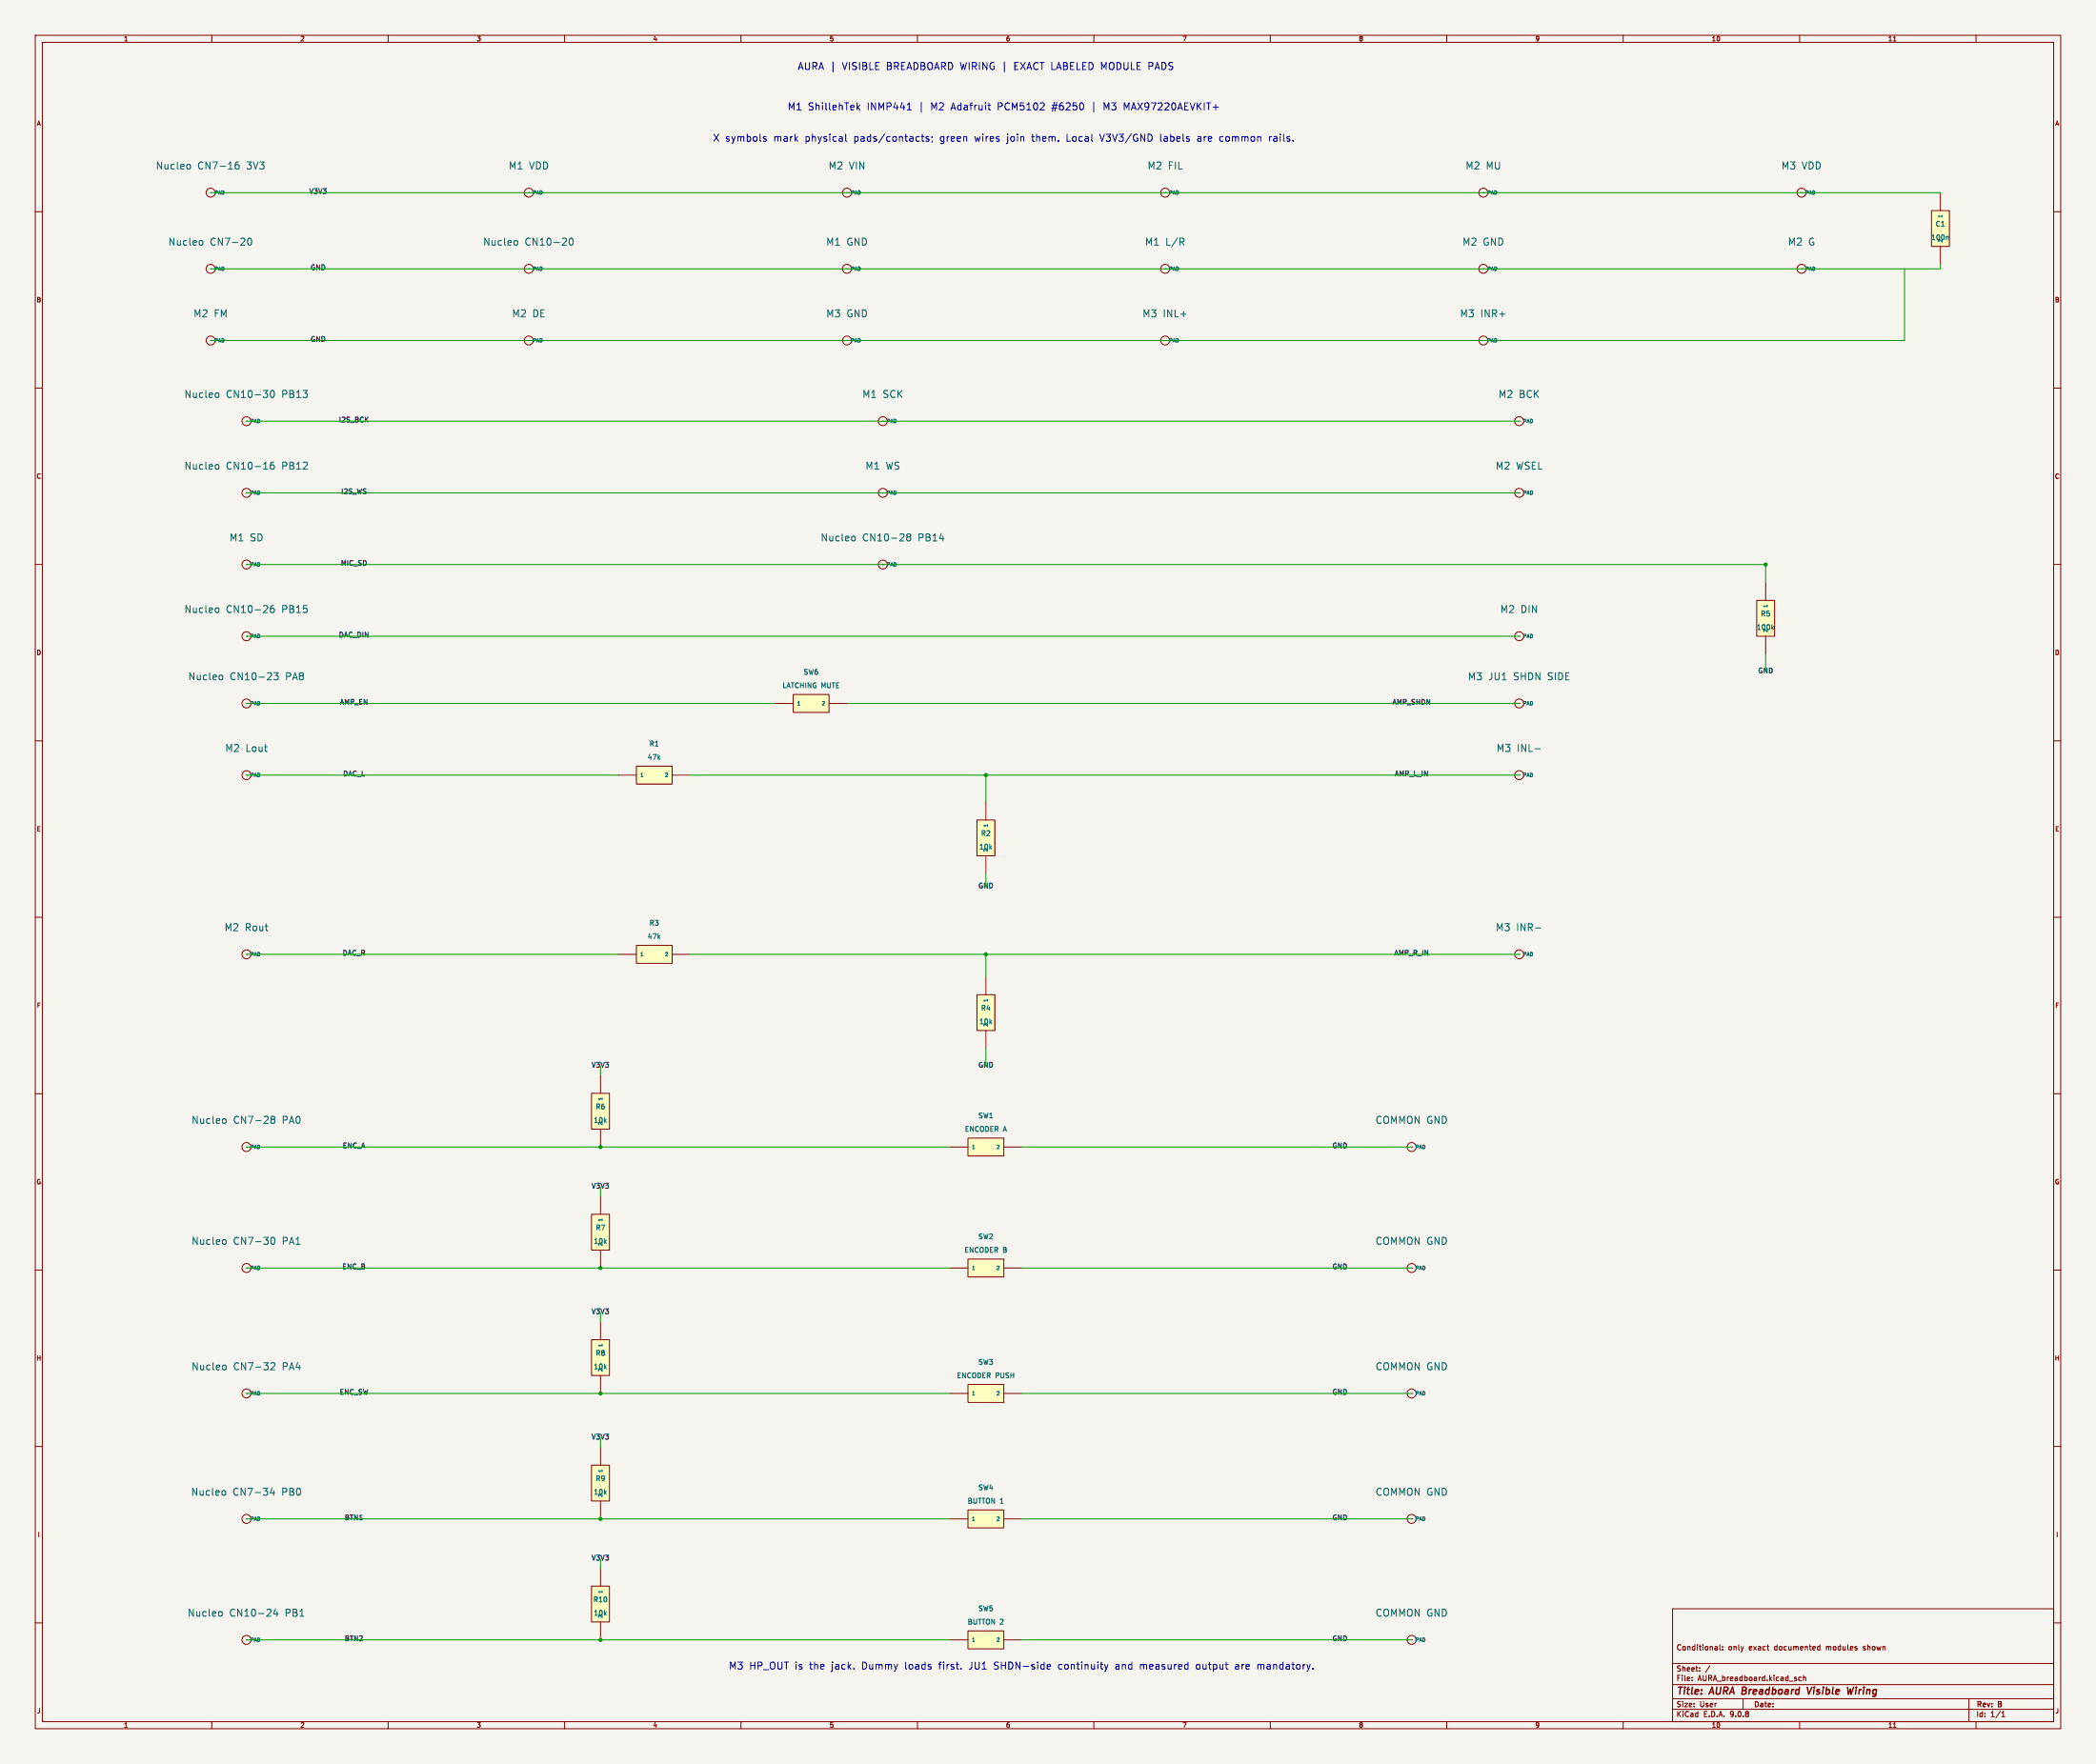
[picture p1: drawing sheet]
<svg xmlns="http://www.w3.org/2000/svg" width="594mm" height="500mm" viewBox="0 0 594 500" stroke-linecap="round" stroke-linejoin="round" font-family="sans-serif">
<path d="M0 0h594v500h-594z" fill="#f5f4ef" stroke="#f5f4ef" stroke-width=".27"/>
<g fill="none" stroke="#840000" stroke-width=".27">
<path d="M10 10h574v480h-574zM12 12h570v476h-570zM60 10v2M110 10v2M160 10v2M210 10v2M260 10v2M310 10v2M360 10v2M410 10v2M460 10v2M510 10v2"/>
<path d="M536.6 11.6h.7M560 10v2M10 60h2M330.2 54.6h.1M582 60h2M10 110h2M582 110h2M10 160h2M582 160h2M10 210h2M582 210h2M10 260h2"/>
<path d="M582 260h2M10 310h2M582 310h2M10 360h2M582 360h2M10 410h2M582 410h2M10 460h2M474 456h108v32h-108zM582 460h2M474 477.5h108M474 471.5h108"/>
<path d="M479.5 476.2v.2M479.5 475.5v.1M481.7 473.5v.2M481.7 472.8v.1M484.6 472.1l-1.3 1.9M486.5 466.7l.2 .2v.8M486.7 467.6l-.2 .1M486.7 467l-.2 .1M487.4 466.2v1.3l.2 .2M488.2 467.5v.2M488.2 466.8v.1M510.5 475.5l-.5-.1-.3 .3 .2 .6h.6"/>
<path d="M511.1 475.5h.6v.9M511.1 474.9v1.5M515 467.4l.3 .3 .4-.1M515.7 466.2v1.5M515.7 466.8l-.4-.1-.3 .3M60 488v2M110 488v2M160 488v2M210 488v2M260 488v2M310 488v2M360 488v2"/>
<path d="M410 488v2M460 488v2M474 484.5h108M474 481.5h108M494 481.5v3M510 488v2M536.6 489.6h.7M558 481.5v6.5M560 488v2M567.3 486.6h.9M567.3 485.5l.4-.4v1.5"/>
<circle cx="330.2" cy="54.6" r="1.27"/>
</g>
<path d="M512.2 478.2l.4 2 .9-2M525.3 478.2l-.7 2-.2-1.4-.6 1.4" fill="none" stroke="#840000" stroke-width=".4"/>
<path d="M276.9 281.9h5v10.2h-5z" fill="#ffffc2"/>
<g fill="none" stroke="#840000" stroke-width=".27">
<path d="M250.2 119.4h.1M430.5 219.7h.1M279.4 276.9v5M430.5 270.5h.1M276.9 281.9h5v10.2h-5zM279.4 292.1v5.1"/>
<circle cx="250.2" cy="119.4" r="1.27"/>
<circle cx="430.5" cy="219.7" r="1.27"/>
<circle cx="430.5" cy="270.5" r="1.27"/>
</g>
<path d="M435 212.2h1.5M435.1 263h1.6" fill="none" stroke="#006464" stroke-width=".27"/>
<path d="M180.3 217.2h10.2v5h-10.2z" fill="#ffffc2"/>
<path d="M175.3 219.7h5M180.3 217.2h10.2v5h-10.2zM190.5 219.7h5.1" fill="none" stroke="#840000" stroke-width=".27"/>
<path d="M224.8 196.8h10.1v5.1h-10.1z" fill="#ffffc2"/>
<g fill="none" stroke="#840000" stroke-width=".27">
<path d="M149.9 54.6h.1M149.9 76.2h.1M149.9 96.5h.1M219.7 199.4h5.1M224.8 196.8h10.1v5.1h-10.1zM234.9 199.4h5.1M400 325.1h.1"/>
<circle cx="149.9" cy="54.6" r="1.27"/>
<circle cx="149.9" cy="76.2" r="1.27"/>
<circle cx="149.9" cy="96.5" r="1.27"/>
<circle cx="400.1" cy="325.1" r="1.27"/>
</g>
<path d="M146.3 68.2l.4 .3v.6l-.4 .4M161.6 67.6l.2-.1a1.07 1.07 0 0 1 .7 1 1.07 1.07 0 0 1-.7 1 1.33 1.33 0 0 1-.2-1.9z" fill="none" stroke="#006464" stroke-width=".27"/>
<path d="M547.4 59.7h5v10.1h-5z" fill="#ffffc2"/>
<g fill="none" stroke="#840000" stroke-width=".27">
<path d="M510.5 54.6h.1M547.4 59.7h5v10.1h-5zM549.9 54.6v5.1M510.5 76.2h.1M549.9 69.8v5.1M59.7 96.5h.1M420.4 96.5h.1"/>
<circle cx="510.5" cy="54.6" r="1.27"/>
<circle cx="510.5" cy="76.2" r="1.27"/>
<circle cx="59.7" cy="96.5" r="1.27"/>
<circle cx="420.4" cy="96.5" r="1.27"/>
</g>
<path d="M552 67l.2 .2v.7" fill="none" stroke="#006464" stroke-width=".27"/>
<path d="M276.9 232.4h5v10.2h-5z" fill="#ffffc2"/>
<g fill="none" stroke="#840000" stroke-width=".27">
<path d="M59.7 54.6h.1M240 54.6h.1M420.4 54.6h.1M59.7 76.2h.1M240 76.2h.1M330.2 76.2h.1M420.4 76.2h.1M240 96.5h.1M330.2 96.5h.1M69.8 119.4h.1M430.5 119.4h.1M430.5 139.7h.1"/>
<path d="M250.2 160h.1M430.5 199.4h.1M430.5 180.3h.1M276.9 232.4h5v10.2h-5zM279.4 227.3v5.1M279.4 242.6v5M400 395h.1M69.8 430.5h.1M400 430.5h.1M69.8 464.8h.1M400 464.8h.1"/>
<circle cx="59.7" cy="54.6" r="1.27"/>
<circle cx="240" cy="54.6" r="1.27"/>
<circle cx="420.4" cy="54.6" r="1.27"/>
<circle cx="59.7" cy="76.2" r="1.27"/>
<circle cx="240" cy="76.2" r="1.27"/>
<circle cx="330.2" cy="76.2" r="1.27"/>
<circle cx="420.4" cy="76.2" r="1.27"/>
<circle cx="240" cy="96.5" r="1.27"/>
<circle cx="330.2" cy="96.5" r="1.27"/>
<circle cx="69.9" cy="119.4" r="1.27"/>
<circle cx="430.5" cy="119.4" r="1.27"/>
<circle cx="430.5" cy="139.7" r="1.27"/>
<circle cx="250.2" cy="160" r="1.27"/>
<circle cx="430.5" cy="199.4" r="1.27"/>
<circle cx="430.5" cy="180.3" r="1.27"/>
<circle cx="400.1" cy="395" r="1.27"/>
<circle cx="69.8" cy="430.5" r="1.27"/>
<circle cx="400.1" cy="430.5" r="1.27"/>
<circle cx="69.8" cy="464.8" r="1.27"/>
<circle cx="400.1" cy="464.8" r="1.27"/>
</g>
<g fill="none" stroke="#006464" stroke-width=".27">
<path d="M53.6 46.6l.4 .4v.5l-.4 .4M67.6 45.9l-.6 .1a1.35 1.35 0 0 0 0 1.9l.7-.2 .1-.7-.4-.3-.6 .1-.2 .2M57.1 68.2l.4 .3v.6l-.4 .4M70.5 67.6l.1-.1a1.07 1.07 0 0 1 .7 1 1.07 1.07 0 0 1-.7 1 1.33 1.33 0 0 1-.1-1.9zM334.9 68.5l.6 1M335.3 67.6l.2 .3-.2 .5M61.7 111.3l.3 .4v.6l-.3 .4M76.9 110.8l.2-.1a1.07 1.07 0 0 1 .7 1 1.07 1.07 0 0 1-.7 1 1.33 1.33 0 0 1-.2-1.9zM242 152l.4 .4v.5l-.4 .4M257.3 152.2l-.3-.4 .3-.5 .6 .1 .2 .3-.4 .5M257.3 152.2l-.3 .4v.5l.3 .2 .6-.1 .2-.3v-.3l-.4-.4M257.3 152.2h.4"/>
<path d="M63.6 422.5l.3 .4v.5l-.3 .4M77.1 421.7l-.5 1.5h1.2M77.6 422.5v1.3M62.6 456.8l.4 .4v.5l-.4 .4M78 456l-.4 1.5h1.2M78.5 456.8v1.3"/>
</g>
<path d="M167.6 449.6h5.1v10.1h-5.1z" fill="#ffffc2"/>
<path d="M167.6 449.6h5.1v10.1h-5.1zM170.2 444.5v5.1M170.2 459.7v5.1" fill="none" stroke="#840000" stroke-width=".27"/>
<path d="M274.3 356.9h10.2v5h-10.2z" fill="#ffffc2"/>
<path d="M269.2 359.4h5.1M274.3 356.9h10.2v5h-10.2zM284.5 359.4h5.1" fill="none" stroke="#840000" stroke-width=".27"/>
<path d="M274.3 322.6h10.2v5.1h-10.2z" fill="#ffffc2"/>
<path d="M269.2 325.1h5.1M274.3 322.6h10.2v5.1h-10.2zM284.5 325.1h5.1" fill="none" stroke="#840000" stroke-width=".27"/>
<path d="M274.3 392.4h10.2v5.1h-10.2z" fill="#ffffc2"/>
<path d="M269.2 395h5.1M274.3 392.4h10.2v5.1h-10.2zM284.5 395h5.1" fill="none" stroke="#840000" stroke-width=".27"/>
<path d="M167.6 415.3h5.1v10.1h-5.1z" fill="#ffffc2"/>
<g fill="none" stroke="#840000" stroke-width=".27">
<path d="M69.8 180.3h.1M167.6 415.3h5.1v10.1h-5.1zM170.2 410.2v5.1M170.2 425.4v5.1"/>
<circle cx="69.9" cy="180.3" r="1.27"/>
</g>
<path d="M61.7 172.3l.3 .4v.6l-.3 .3M77.6 171.6l-.6 .1a1.35 1.35 0 0 0 0 1.9l.7-.2 .1-.6-.4-.4-.6 .1-.2 .3" fill="none" stroke="#006464" stroke-width=".27"/>
<path d="M167.6 379.7h5.1v10.2h-5.1z" fill="#ffffc2"/>
<g fill="none" stroke="#840000" stroke-width=".27">
<path d="M250.2 139.7h.1M69.8 199.4h.1M69.8 270.5h.1M400 359.4h.1M167.6 379.7h5.1v10.2h-5.1zM170.2 374.6v5.1M170.2 389.9v5.1"/>
<circle cx="250.2" cy="139.7" r="1.27"/>
<circle cx="69.9" cy="199.4" r="1.27"/>
<circle cx="69.8" cy="270.5" r="1.27"/>
<circle cx="400.1" cy="359.4" r="1.27"/>
</g>
<path d="M62.8 191.4l.3 .3v.6l-.3 .4M77.6 190.7h1.2l-.6 .7 .6 .2v.9l-.3 .2-.9-.2" fill="none" stroke="#006464" stroke-width=".27"/>
<path d="M167.6 344.2h5.1v10.1h-5.1z" fill="#ffffc2"/>
<g fill="none" stroke="#840000" stroke-width=".27">
<path d="M170.2 339.1v5.1M69.8 359.4h.1M167.6 344.2h5.1v10.1h-5.1zM170.2 354.3v5.1"/>
<circle cx="69.8" cy="359.4" r="1.27"/>
</g>
<path d="M63.7 351.4l.4 .4v.5l-.4 .4M77 350.8l.2-.1a1.07 1.07 0 0 1 .7 1 1.07 1.07 0 0 1-.7 1 1.33 1.33 0 0 1-.2-1.9z" fill="none" stroke="#006464" stroke-width=".27"/>
<path d="M180.3 268h10.2v5h-10.2z" fill="#ffffc2"/>
<g fill="none" stroke="#840000" stroke-width=".27">
<path d="M69.8 219.7h.1M175.3 270.5h5M180.3 268h10.2v5h-10.2zM190.5 270.5h5.1M69.8 325.1h.1M69.8 395h.1"/>
<circle cx="69.9" cy="219.7" r="1.27"/>
<circle cx="69.8" cy="325.1" r="1.27"/>
<circle cx="69.8" cy="395" r="1.27"/>
</g>
<path d="M63.7 317.1l.4 .4v.5l-.4 .4M77.1 317.3l-.3-.4 .3-.5 .6 .1 .2 .3-.4 .5M77.1 317.3l-.3 .4v.5l.3 .2 .6-.1 .2-.3v-.3l-.4-.4M77.1 317.3h.4M63.7 386.9l.4 .4v.6l-.4 .4M76.8 386.5l.7-.2 .4 .5-1.2 1.5h1.2" fill="none" stroke="#006464" stroke-width=".27"/>
<path d="M274.3 462.3h10.2v5.1h-10.2z" fill="#ffffc2"/>
<path d="M269.2 464.8h5.1M274.3 462.3h10.2v5.1h-10.2zM284.5 464.8h5.1" fill="none" stroke="#840000" stroke-width=".27"/>
<path d="M274.3 428h10.2v5.1h-10.2z" fill="#ffffc2"/>
<g fill="none" stroke="#840000" stroke-width=".27">
<path d="M69.8 160h.1M269.2 430.5h5.1M274.3 428h10.2v5.1h-10.2zM284.5 430.5h5.1"/>
<circle cx="69.9" cy="160" r="1.27"/>
</g>
<path d="M497.8 170.2h5.1v10.1h-5.1z" fill="#ffffc2"/>
<path d="M497.8 170.2h5.1v10.1h-5.1zM500.4 165.1v5.1M500.4 180.3v5.1" fill="none" stroke="#840000" stroke-width=".27"/>
<path d="M502.3 177.9l.4 .5M502.7 177.5l-.6 .5" fill="none" stroke="#006464" stroke-width=".27"/>
<path d="M167.6 309.9h5.1v10.1h-5.1z" fill="#ffffc2"/>
<g fill="none" stroke="#840000" stroke-width=".27">
<path d="M69.8 139.7h.1M167.6 309.9h5.1v10.1h-5.1zM170.2 304.8v5.1M170.2 320v5.1"/>
<circle cx="69.9" cy="139.7" r="1.27"/>
</g>
<path d="M61.7 131.7l.3 .3v.6l-.3 .4M77.6 131l-.6 .1a1.35 1.35 0 0 0 0 1.9l.7-.2 .1-.7-.4-.3-.6 .1-.2 .2" fill="none" stroke="#006464" stroke-width=".27"/>
<g fill="none" stroke="#009600" stroke-width=".27">
<path d="M59.7 54.6h490.2M539.7 76.2v20.3h-480M549.9 74.9v1.3h-490.2M69.8 119.4h360.7M69.8 139.7h360.7M69.8 160h430.6v5.1M69.8 180.3h360.7M69.8 199.4h149.9M240 199.4h190.5M500.4 185.4v5.1M69.8 219.7h105.5M195.6 219.7h234.9"/>
<path d="M279.4 219.7v7.6M279.4 247.6v3.9M69.8 270.5h105.5M195.6 270.5h234.9M279.4 270.5v6.4M279.4 297.2v5.1M170.2 302.3v2.5M69.8 325.1h199.4M170.2 336.5v2.6M289.6 325.1h110.4M69.8 359.4h199.4M289.6 359.4h110.4"/>
<path d="M170.2 372.1v2.5M69.8 395h199.4M289.6 395h110.4M170.2 407.7v2.5M69.8 430.5h199.4M289.6 430.5h110.4M170.2 442v2.5M69.8 464.8h199.4M289.6 464.8h110.4"/>
</g>
<g fill="none" stroke="#0000c2" stroke-width=".27">
<path d="M216.4 39.3l.8 .4-.1 .2-.6 .1M216.4 38.8h.7M239.7 38v1.8l.3 .2M243.1 30.4l.6 .7M243.7 29.8l-.8 .8M257.1 31.1h1.1M261.1 38.7h.8M261.4 38v1.8l.5 .2M263.2 38.8l-.5-.1-.3 .3 .1 .3 .7 .2v.4h-.8M264.1 38.8v.2M264.2 39.9l-.1 .4M280 29.8h.7"/>
<path d="M280.2 29.1v1.8l.5 .2M306.8 29.2l.3 .7-.3 1.2M343.8 30.4h1.5M242 472.9v.2M272.4 472.9v.2M296.8 472.4l.9-.2-.1-.3-.6-.1-.2 .3v.9h.8M313 471.8l.5 1.3M313.5 473.1l-.5 .7M314 471.8l-.5 1.3M336.5 471.8l.2 .1M336.7 471.1v2M336.7 473l-.2 .1"/>
<path d="M372.1 472.9v.2"/>
</g>
<g fill="#009600" stroke="#009600" stroke-width=".27">
<circle cx="170.2" cy="325.1" r=".46"/>
<circle cx="170.2" cy="359.4" r=".46"/>
<circle cx="170.2" cy="395" r=".46"/>
<circle cx="170.2" cy="430.5" r=".46"/>
<circle cx="170.2" cy="464.8" r=".46"/>
<circle cx="279.4" cy="270.5" r=".46"/>
<circle cx="500.4" cy="160" r=".46"/>
<circle cx="279.4" cy="219.7" r=".46"/>
</g>
<g font-size="2.8" fill="#0000c2">
<text x="226" y="20">AURA |</text>
<text x="238.6" y="20">VISIBLE</text>
<text x="251.2" y="20">BREADBOARD WIRING |</text>
<text x="287.4" y="20">EXACT LABELED MODULE PADS</text>
<text x="223.2" y="31.5">M1 ShillehTek</text>
<text x="245.7" y="31.5">INMP441</text>
<text x="260.3" y="31.5">|</text>
<text x="263.8" y="31.5">M2 Adafruit</text>
<text x="282.7" y="31.5">PCM5102</text>
<text x="298.2" y="31.5">#6250</text>
<text x="309.4" y="31.5">|</text>
<text x="312.9" y="31.5">M3 MAX97220AEVKIT+</text>
<text x="202" y="40.3">X symbols</text>
<text x="219.2" y="40.3">mark</text>
<text x="228.1" y="40.3">physical</text>
<text x="242" y="40.3">pads/contacts;</text>
<text x="266.4" y="40.3">green</text>
<text x="276.3" y="40.3">wires</text>
<text x="285.5" y="40.3">join</text>
<text x="292.6" y="40.3">them.</text>
<text x="302.4" y="40.3">Local</text>
<text x="312" y="40.3">V3V3/GND</text>
<text x="329" y="40.3">labels</text>
<text x="339.7" y="40.3">are</text>
<text x="346" y="40.3">common</text>
<text x="360.1" y="40.3">rails.</text>
<text x="206.5" y="473.4">M3 HP_OUT is</text>
<text x="229.4" y="473.4">the</text>
<text x="235.6" y="473.4">jack.</text>
<text x="244.2" y="473.4">Dummy</text>
<text x="256.5" y="473.4">loads</text>
<text x="266.2" y="473.4">first.</text>
<text x="274.8" y="473.4">JU1</text>
<text x="281.9" y="473.4">SHDN-side</text>
<text x="300.2" y="473.4">continuity</text>
<text x="316.4" y="473.4">and</text>
<text x="323.4" y="473.4">measured</text>
<text x="339.4" y="473.4">output</text>
<text x="350.5" y="473.4">are</text>
<text x="356.8" y="473.4">mandatory.</text>
</g>
<g font-size="2.8" fill="#006464">
<text x="44.1" y="48.2">Nucleo</text>
<text x="55.9" y="48.2">CN7-16</text>
<text x="69.8" y="48.2">3V3</text>
<text x="144.1" y="48.2">M1 VDD</text>
<text x="234.8" y="48.2">M2 VIN</text>
<text x="325.2" y="48.2">M2 FIL</text>
<text x="415.3" y="48.2">M2 MU</text>
<text x="504.8" y="48.2">M3 VDD</text>
<text x="47.7" y="69.8">Nucleo</text>
<text x="59.4" y="69.8">CN7-20</text>
<text x="136.9" y="69.8">Nucleo</text>
<text x="148.7" y="69.8">CN10-20</text>
<text x="234.1" y="69.8">M1 GND</text>
<text x="324.5" y="69.8">M1 L/R</text>
<text x="414.4" y="69.8">M2 GND</text>
<text x="506.7" y="69.8">M2 G</text>
<text x="54.8" y="90.1">M2 FM</text>
<text x="145.1" y="90.1">M2 DE</text>
<text x="234.1" y="90.1">M3 GND</text>
<text x="323.7" y="90.1">M3 INL+</text>
<text x="413.7" y="90.1">M3 INR+</text>
<text x="52.2" y="113">Nucleo</text>
<text x="64" y="113">CN10-30</text>
<text x="79.7" y="113">PB13</text>
<text x="244.4" y="113">M1 SCK</text>
<text x="424.6" y="113">M2 BCK</text>
<text x="52.2" y="133.3">Nucleo</text>
<text x="64" y="133.3">CN10-16</text>
<text x="79.7" y="133.3">PB12</text>
<text x="245.2" y="133.3">M1 WS</text>
<text x="423.8" y="133.3">M2 WSEL</text>
<text x="65" y="153.6">M1 SD</text>
<text x="232.5" y="153.6">Nucleo</text>
<text x="244.3" y="153.6">CN10-28</text>
<text x="260.1" y="153.6">PB14</text>
<text x="52.2" y="173.9">Nucleo</text>
<text x="64" y="173.9">CN10-26</text>
<text x="79.7" y="173.9">PB15</text>
<text x="425.1" y="173.9">M2 DIN</text>
<text x="53.3" y="193">Nucleo</text>
<text x="65.1" y="193">CN10-23</text>
<text x="80.8" y="193">PA8</text>
<text x="416" y="193">M3 JU1</text>
<text x="428.9" y="193">SHDN SIDE</text>
<text x="63.8" y="213.3">M2 Lout</text>
<text x="424.1" y="213.3">M3 INL-</text>
<text x="63.6" y="264.1">M2 Rout</text>
<text x="423.9" y="264.1">M3 INR-</text>
<text x="54.2" y="318.7">Nucleo</text>
<text x="66" y="318.7">CN7-28</text>
<text x="79.9" y="318.7">PA0</text>
<text x="389.8" y="318.7">COMMON GND</text>
<text x="54.2" y="353">Nucleo</text>
<text x="66" y="353">CN7-30</text>
<text x="79.9" y="353">PA1</text>
<text x="389.8" y="353">COMMON GND</text>
<text x="54.2" y="388.6">Nucleo</text>
<text x="66" y="388.6">CN7-32</text>
<text x="79.9" y="388.6">PA4</text>
<text x="389.8" y="388.6">COMMON GND</text>
<text x="54.1" y="424.1">Nucleo</text>
<text x="65.9" y="424.1">CN7-34</text>
<text x="79.7" y="424.1">PB0</text>
<text x="389.8" y="424.1">COMMON GND</text>
<text x="53.2" y="458.4">Nucleo</text>
<text x="64.9" y="458.4">CN10-24</text>
<text x="80.7" y="458.4">PB1</text>
<text x="389.8" y="458.4">COMMON GND</text>
</g>
<g font-size="2.8" fill="#840000">
<text x="475" y="480.9">Title:</text>
<text x="484.7" y="480.9">AURA Breadboard</text>
<text x="513.9" y="480.9">Visible</text>
<text x="526" y="480.9">Wiring</text>
</g>
<g font-size="2.1" fill="#840000">
<text x="475" y="468">Conditional:</text>
<text x="489.7" y="468">only</text>
<text x="495.7" y="468">exact</text>
<text x="503" y="468">documented</text>
<text x="517.8" y="468">modules</text>
<text x="528.4" y="468">shown</text>
<text x="475" y="474">Sheet:</text>
<text x="475" y="476.7">File:</text>
<text x="481.1" y="476.7">AURA_breadboard.kicad_sch</text>
<text x="475" y="484.1">Size:</text>
<text x="481.7" y="484.1">User</text>
<text x="497" y="484.1">Date:</text>
<text x="560" y="484.3">Rev:</text>
<text x="566.4" y="484.3">B</text>
<text x="475" y="486.9">KiCad</text>
<text x="482.7" y="486.9">E.D.A.</text>
<text x="490.3" y="486.9">9.0.8</text>
<text x="560" y="486.9">Id:</text>
<text x="564.1" y="486.9">1/1</text>
</g>
<g font-size="1.9" fill="#0f0f0f">
<text x="87.5" y="55.2">V3V3</text>
<text x="87.9" y="76.7">GND</text>
<text x="87.9" y="97.1">GND</text>
<text x="95.9" y="119.9">I2S_BCK</text>
<text x="96.6" y="140.2">I2S_WS</text>
<text x="96.5" y="160.6">MIC_SD</text>
<text x="95.9" y="180.9">DAC_DIN</text>
<text x="498.2" y="191">GND</text>
<text x="96.2" y="199.9">AMP_EN</text>
<text x="394.5" y="199.9">AMP_SHDN</text>
<text x="97.1" y="220.3">DAC_L</text>
<text x="395.2" y="220.3">AMP_L_IN</text>
<text x="277.2" y="252">GND</text>
<text x="97" y="271.1">DAC_R</text>
<text x="395" y="271.1">AMP_R_IN</text>
<text x="167.6" y="302.8">V3V3</text>
<text x="277.2" y="302.8">GND</text>
<text x="97" y="325.7">ENC_A</text>
<text x="377.5" y="325.7">GND</text>
<text x="167.6" y="337.1">V3V3</text>
<text x="96.9" y="360">ENC_B</text>
<text x="377.5" y="360">GND</text>
<text x="167.6" y="372.7">V3V3</text>
<text x="96.2" y="395.5">ENC_SW</text>
<text x="377.5" y="395.5">GND</text>
<text x="167.6" y="408.2">V3V3</text>
<text x="97.6" y="431.1">BTN1</text>
<text x="377.5" y="431.1">GND</text>
<text x="167.6" y="442.5">V3V3</text>
<text x="97.6" y="465.4">BTN2</text>
<text x="377.5" y="465.4">GND</text>
</g>
<g font-size="1.9" fill="#006464">
<text x="548.5" y="64.4">C1</text>
<text x="547.2" y="68.2">100n</text>
<text x="497.7" y="178.7">100k</text>
<text x="498.9" y="174.9">R5</text>
<text x="227.6" y="191.4">SW6</text>
<text x="221.6" y="195.2">LATCHING MUTE</text>
<text x="183.4" y="215.6">47k</text>
<text x="184" y="211.7">R1</text>
<text x="277.9" y="237.1">R2</text>
<text x="277.4" y="241">10k</text>
<text x="184" y="262.5">R3</text>
<text x="183.4" y="266.4">47k</text>
<text x="277.9" y="286.7">R4</text>
<text x="277.4" y="290.5">10k</text>
<text x="168.7" y="314.6">R6</text>
<text x="277.2" y="317.2">SW1</text>
<text x="168.2" y="318.4">10k</text>
<text x="273.3" y="321">ENCODER A</text>
<text x="168.2" y="352.7">10k</text>
<text x="168.7" y="348.9">R7</text>
<text x="277.2" y="351.4">SW2</text>
<text x="273.2" y="355.3">ENCODER B</text>
<text x="168.2" y="388.3">10k</text>
<text x="168.7" y="384.5">R8</text>
<text x="277.2" y="387">SW3</text>
<text x="271.1" y="390.8">ENCODER PUSH</text>
<text x="168.2" y="423.8">10k</text>
<text x="168.7" y="420">R9</text>
<text x="277.2" y="422.6">SW4</text>
<text x="274.1" y="426.4">BUTTON 1</text>
<text x="168.1" y="454.3">R10</text>
<text x="168.2" y="458.1">10k</text>
<text x="274.1" y="460.7">BUTTON 2</text>
<text x="277.2" y="456.9">SW5</text>
</g>
<g font-size="1.8" fill="#840000">
<text x="35" y="11.9">1</text>
<text x="85" y="11.9">2</text>
<text x="135" y="11.9">3</text>
<text x="185" y="11.9">4</text>
<text x="235" y="11.9">5</text>
<text x="285" y="11.9">6</text>
<text x="335" y="11.9">7</text>
<text x="385" y="11.9">8</text>
<text x="435" y="11.9">9</text>
<text x="485" y="11.9">10</text>
<text x="535" y="11.9">11</text>
<text x="10.3" y="35.9">A</text>
<text x="582.3" y="35.9">A</text>
<text x="10.3" y="85.9">B</text>
<text x="582.3" y="85.9">B</text>
<text x="10.3" y="135.9">C</text>
<text x="582.3" y="135.9">C</text>
<text x="10.3" y="185.9">D</text>
<text x="582.3" y="185.9">D</text>
<text x="10.3" y="235.9">E</text>
<text x="582.3" y="235.9">E</text>
<text x="10.3" y="285.9">F</text>
<text x="582.3" y="285.9">F</text>
<text x="10.3" y="335.9">G</text>
<text x="582.3" y="335.9">G</text>
<text x="10.2" y="385.9">H</text>
<text x="582.2" y="385.9">H</text>
<text x="10.6" y="435.9">I</text>
<text x="582.6" y="435.9">I</text>
<text x="10.4" y="485.9">J</text>
<text x="582.4" y="485.9">J</text>
<text x="35" y="489.9">1</text>
<text x="85" y="489.9">2</text>
<text x="135" y="489.9">3</text>
<text x="185" y="489.9">4</text>
<text x="235" y="489.9">5</text>
<text x="285" y="489.9">6</text>
<text x="335" y="489.9">7</text>
<text x="385" y="489.9">8</text>
<text x="435" y="489.9">9</text>
<text x="485" y="489.9">10</text>
<text x="535" y="489.9">11</text>
</g>
<g font-size="1.4" fill="#006464">
<text x="60.7" y="55.3">PAD</text>
<text x="150.9" y="55.3">PAD</text>
<text x="241" y="55.3">PAD</text>
<text x="331.2" y="55.3">PAD</text>
<text x="421.4" y="55.3">PAD</text>
<text x="511.6" y="55.3">PAD</text>
<text x="550.6" y="61.9" transform="rotate(-90 550.6 61.9)">1</text>
<text x="550.6" y="68.8" transform="rotate(-90 550.6 68.8)">2</text>
<text x="60.7" y="76.9">PAD</text>
<text x="150.9" y="76.9">PAD</text>
<text x="241" y="76.9">PAD</text>
<text x="331.2" y="76.9">PAD</text>
<text x="421.4" y="76.9">PAD</text>
<text x="511.6" y="76.9">PAD</text>
<text x="60.7" y="97.2">PAD</text>
<text x="150.9" y="97.2">PAD</text>
<text x="241" y="97.2">PAD</text>
<text x="331.2" y="97.2">PAD</text>
<text x="421.4" y="97.2">PAD</text>
<text x="70.9" y="120.1">PAD</text>
<text x="251.2" y="120.1">PAD</text>
<text x="431.5" y="120.1">PAD</text>
<text x="70.9" y="140.4">PAD</text>
<text x="251.2" y="140.4">PAD</text>
<text x="431.5" y="140.4">PAD</text>
<text x="70.9" y="160.7">PAD</text>
<text x="251.2" y="160.7">PAD</text>
<text x="501.1" y="172.4" transform="rotate(-90 501.1 172.4)">1</text>
<text x="501.1" y="179.3" transform="rotate(-90 501.1 179.3)">2</text>
<text x="70.9" y="181.1">PAD</text>
<text x="431.5" y="181.1">PAD</text>
<text x="70.9" y="200.1">PAD</text>
<text x="225.8" y="200.1">1</text>
<text x="232.7" y="200.1">2</text>
<text x="431.5" y="200.1">PAD</text>
<text x="70.9" y="220.4">PAD</text>
<text x="181.4" y="220.4">1</text>
<text x="188.3" y="220.4">2</text>
<text x="431.5" y="220.4">PAD</text>
<text x="280.1" y="234.6" transform="rotate(-90 280.1 234.6)">1</text>
<text x="280.1" y="241.6" transform="rotate(-90 280.1 241.6)">2</text>
<text x="70.9" y="271.2">PAD</text>
<text x="181.4" y="271.2">1</text>
<text x="188.3" y="271.2">2</text>
<text x="431.5" y="271.2">PAD</text>
<text x="280.1" y="284.2" transform="rotate(-90 280.1 284.2)">1</text>
<text x="280.1" y="291.1" transform="rotate(-90 280.1 291.1)">2</text>
<text x="170.9" y="312.1" transform="rotate(-90 170.9 312.1)">1</text>
<text x="170.9" y="319" transform="rotate(-90 170.9 319)">2</text>
<text x="70.9" y="325.8">PAD</text>
<text x="275.3" y="325.8">1</text>
<text x="282.3" y="325.8">2</text>
<text x="401.1" y="325.8">PAD</text>
<text x="170.9" y="346.4" transform="rotate(-90 170.9 346.4)">1</text>
<text x="170.9" y="353.3" transform="rotate(-90 170.9 353.3)">2</text>
<text x="70.9" y="360.1">PAD</text>
<text x="275.3" y="360.1">1</text>
<text x="282.3" y="360.1">2</text>
<text x="401.1" y="360.1">PAD</text>
<text x="170.9" y="382" transform="rotate(-90 170.9 382)">1</text>
<text x="170.9" y="388.9" transform="rotate(-90 170.9 388.9)">2</text>
<text x="70.9" y="395.7">PAD</text>
<text x="275.3" y="395.7">1</text>
<text x="282.3" y="395.7">2</text>
<text x="401.1" y="395.7">PAD</text>
<text x="170.9" y="417.5" transform="rotate(-90 170.9 417.5)">1</text>
<text x="170.9" y="424.4" transform="rotate(-90 170.9 424.4)">2</text>
<text x="70.9" y="431.3">PAD</text>
<text x="275.3" y="431.3">1</text>
<text x="282.3" y="431.3">2</text>
<text x="401.1" y="431.3">PAD</text>
<text x="170.9" y="451.8" transform="rotate(-90 170.9 451.8)">1</text>
<text x="170.9" y="458.7" transform="rotate(-90 170.9 458.7)">2</text>
<text x="70.9" y="465.5">PAD</text>
<text x="275.3" y="465.5">1</text>
<text x="282.3" y="465.5">2</text>
<text x="401.1" y="465.5">PAD</text>
</g>
</svg>
